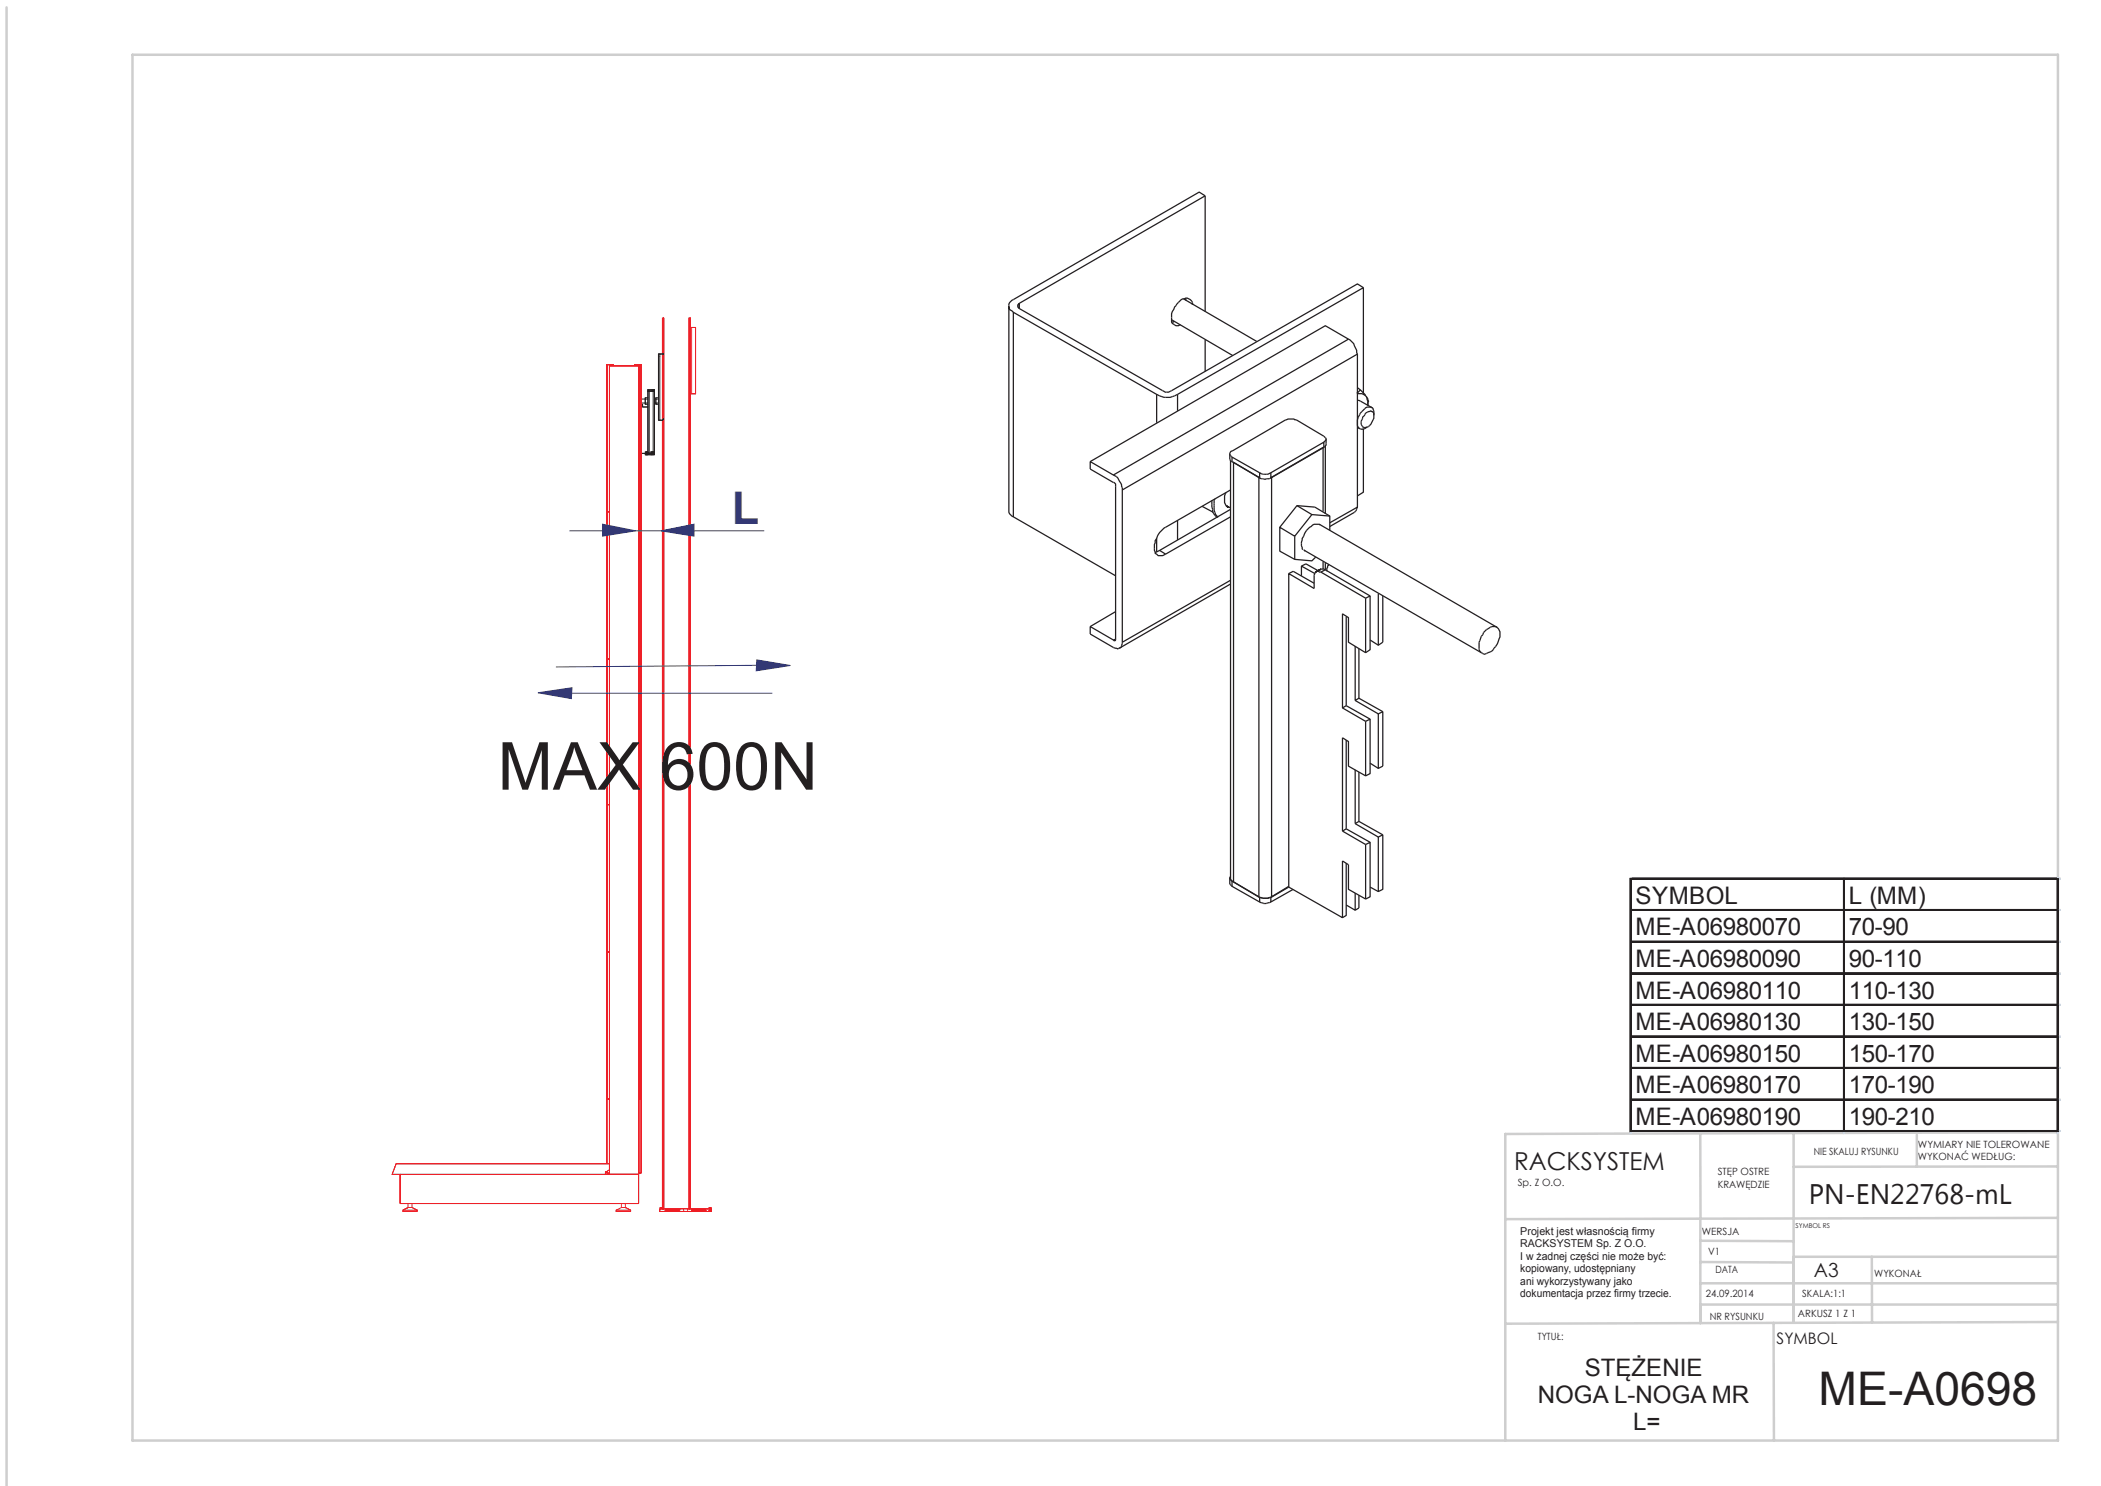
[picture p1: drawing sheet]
<svg xmlns="http://www.w3.org/2000/svg" width="420mm" height="297mm" viewBox="0 0 420 297" stroke-linecap="round" stroke-linejoin="round" font-family="sans-serif">
<g fill="none" stroke="#cecece" stroke-width=".5">
<path d="M1.3 1.5v295.6M26.5 10.9h384.9v277h-384.9zM339.9 226.7v16.9M358.6 226.5v37.9l-.1-13.2M383.2 226.8v6.4M411.3 226.3l-110.4 .3v61.3M411.4 233.1l-52.8 .1M339.9 256.5h71.5M339.9 252.2l18.7 .1M339.9 248l18.7 .1M339.9 243.6v20.8M358.6 251.2h52.8"/>
<path d="M374.2 251.2v13.1M411.4 243.4l-110.5 .3M339.9 260.7h71.5M354.5 264.4l.1 23.5M411.4 264.2l-110.5 .4"/>
</g>
<g fill="#ee2028">
<path d="M132.4 63.6h.3z"/>
<path d="M132.7 63.3v.3h-.3z"/>
<path d="M132.4 63.6h.3v178h-.3z" fill-rule="evenodd"/>
</g>
<path d="M132.4 63.6h.3v178h-.3z" fill="none" stroke="#ee2028" stroke-width=".2"/>
<path d="M132.4 241.6h.3z" fill="#ee1d23" stroke="#ee1d23" stroke-width=".2"/>
<path d="M132.4 241.6h.3" fill="none" stroke="#ee1d23" stroke-width=".2"/>
<g fill="#ee2028">
<path d="M137.7 63.6h.3z"/>
<path d="M137.7 63.6l.3-.3v.3z"/>
<path d="M137.7 63.6h.3v178h-.3z" fill-rule="evenodd"/>
</g>
<path d="M137.7 63.6h.3v178h-.3z" fill="none" stroke="#ee2028" stroke-width=".2"/>
<g fill="#ee1d23" stroke="#ee1d23" stroke-width=".2">
<path d="M137.7 241.6h.3z"/>
<path d="M132.4 241.6h.3z"/>
</g>
<path d="M132.4 241.6h.3M137.7 241.6h.3" fill="none" stroke="#ee1d23" stroke-width=".2"/>
<path d="M132.4 63.6h.3v178h-.3z" fill-rule="evenodd" fill="#ee2028"/>
<path d="M132.4 63.6h.3v178h-.3z" fill="none" stroke="#ee2028" stroke-width=".2"/>
<g fill="#ee2028">
<path d="M132.4 63.6h.3z"/>
<path d="M132.7 63.3v.3h-.3z"/>
<path d="M137.7 63.6h.3z"/>
<path d="M137.7 63.6l.3-.3v.3z"/>
<path d="M137.7 63.6h.3v178h-.3z" fill-rule="evenodd"/>
</g>
<g fill="none" stroke="#ee2028" stroke-width=".2">
<path d="M121.3 72.9h.5v.2v-.2v.2v-.2h-.5v29.4v-29.4h.5h-.5v29.4h.5h-.5zM121.8 73.1v161.6h5.9v-161.6h-5.9h5.9v161.6h-5.9zM121.8 72.9h.8zM126.9 72.9h.8zM137.7 63.6h.3v178h-.3zM138.3 78.7h-.3h1.1M138.3 65.5h-.3h1.1M139.1 65.5h-.8v13.2h.8M139.1 65.5v13.2M121.3 102.3h.5h-.5v29.4v-29.4h.5h-.5v29.4h.5h-.5zM127.9 102.3h-.2h.5v-29.4h-.5h.2v29.4v-29.4h-.2v.2v-.2v.2v-.2h.5v29.4M121.3 131.7h.5h-.5v29.1v-29.1h.5h-.5v29.1h.5h-.5z"/>
<path d="M127.9 131.7h-.2h.5v-29.4h-.5h.2v29.4v-29.4h-.2h.5v29.4M121.3 160.8h.5h-.5v29.4v-29.4h.5h-.5v29.4h.5h-.5zM127.9 160.8h-.2h.5v-29.1h-.5h.2v29.1v-29.1h-.2h.5v29.1M121.3 190.2h.5h-.5v29.4v-29.4h.5h-.5v29.4h.5h-.5zM127.7 190.2h.2v29.4v-29.4h-.2h.5v29.4h-.5h.5v-29.4zM127.9 190.2h-.2h.5v-29.4h-.5h.2v29.4v-29.4h-.2h.5v29.4M121.3 219.6v13v-13h.5zM121.3 219.6h.5M127.9 219.6v14.9h-.2h.5v-14.9v14.9h-.5h.2v-14.9h-.2h.5M79.2 232.6l-.8 2.1h1.6h-1.6l.8-2.1h42.6zM80 234.7h47.7v5.8h-47.7v-5.8h47.7v5.8h-47.7zM121 234.2v.5v-.5l.8-.3z"/>
<path d="M121.3 234.2v.3zM121.3 234.5h.5zM121.3 234.2v.3h.5M80.5 241.9h2.9v.2h-2.9zM80.5 242.1h2.9M81.6 240.5v.8l-1.1 .6a2.26 2.26 0 0 1 2.9 0l-1-.6v-.8M123.2 241.9l1-.6zM123.2 241.9h2.9v.2h-2.9zM123.2 242.1h2.9M124.2 240.5v.8a2.6 2.6 0 0 1 1.9 .6l-1.1-.6v-.8"/>
</g>
<g fill="#ee1d23" stroke="#ee1d23" stroke-width=".2">
<path d="M137.7 241.6h.3z"/>
<path d="M133 241.6h2.9v.5h-2.9z" fill-rule="evenodd"/>
<path d="M138.3 241.6h2.9v.5h-2.9z" fill-rule="evenodd"/>
</g>
<g fill="none" stroke="#ee1d23" stroke-width=".2">
<path d="M131.9 241.6h1.1M131.9 241.3h.5M132.4 241.6h-.5v.5h.5M132.4 242.1h9.8M132.4 241.6h.6M132.4 242.1h.6M133 241.6h8.4M135.9 241.6h.8v.5h-.8M136.7 241.6h.8v.5h-.8M137.5 241.6h.8M137.7 241.6h.3M141.2 241.6h1"/>
<path d="M141.4 242.1h.8M141.7 241.6h.5M141.7 241.9h.5M141.7 241.3h.5M142.2 241.6v.5"/>
</g>
<g fill="none" stroke="#231f20" stroke-width=".2">
<path d="M129 79.5v1.3M129.5 77.9v.3zM129.5 79.5h-.5v.3h-.8M129.5 79.8h-.5v.7h-.8M129.5 77.9h1.1v.3h-1.1M129.5 78.2h1.3M129.5 77.9h1.3M129.5 77.9v.3M129.8 78.2h1M130.3 77.9h.5M130.6 77.9h.2v.3h-.2v12.4h-.8M130.8 78.2v12.4z"/>
<path d="M130.8 78.2h-1.3v12.4v-12.4h.3v12.4h-.3h1.3h-2.6M130.8 77.9v.3M131.1 79.5v1.3M131.6 79.5h-.5v.3h-.3M131.6 79.8h-.5v.7h-.3M131.6 70.7h1.1h-.8v13.3h.5l.3-.3-.3 .3h-.8zM131.9 70.7h-.3v13.3h.3M128.2 80.8h.3v.5h1M129 90.9h1.8h-.8M129 90.4h.5M129.5 90.6v.3zM129.5 90.6h1.1v.3h-1.1z"/>
<path d="M129.5 80.5h-.5v.3h.5M130 90.4h.8M130.8 90.6v.3zM131.6 80.5h-.5v.3h.5"/>
</g>
<path d="M113.8 106.1h6.7M127.1 106.1h5M138.7 106.1h14.1" fill="none" stroke="#2c3695" stroke-width=".2"/>
<path d="M120.5 104.8l6.6 1.3-6.6 1.1z" fill="#2c3695"/>
<path d="M120.5 104.8l6.6 1.3-6.6 1.1z" fill="none" stroke="#2c3695" stroke-width=".2"/>
<path d="M132.1 106.1l6.6-1.3v2.4z" fill="#2c3695"/>
<path d="M132.1 106.1l6.6-1.3v2.4z" fill="none" stroke="#2c3695" stroke-width=".2"/>
<path d="M107.5 138.5l6.8-1-.1 2.1z" fill="#2c3695"/>
<path d="M107.5 138.5l6.8-1-.1 2.1zM113.7 138.6h40.7" fill="none" stroke="#2c3695" stroke-width=".2"/>
<path d="M151.3 131.9l6.7 1.1-6.8 1.1z" fill="#2c3695"/>
<path d="M151.3 131.9l6.7 1.1-6.8 1.1zM151.9 133l-40.8 .3" fill="none" stroke="#2c3695" stroke-width=".2"/>
<g fill="none" stroke="#231f20" stroke-width=".25">
<path d="M240.9 39.1l-1.2-.7-37.4 21.6a1.2 1.2 0 0 0-.6 1.2M240.9 39.1l-37.1 21.5M240.9 39.1v23.2M236.6 59.7l14.6 8.5M237 59.6v.4h.2M272.5 57.5l-1.1-.8-37.2 21.4-.7 .3a.98 .98 0 0 1-1.1-.3l-28.6-16.4M202.6 62.4l-.3-.3a.8 .8 0 0 1-.6-.9v41.2l.1 .3 .8 .6M203.5 60.9l.3-.3v1.1l-.3-.3zM203.5 61.1v.1M231.2 78.8a3.9 3.9 0 0 0 4.2 0M234.2 63.9l12.2 7.2M234.7 64.2v.2h-.5"/>
<path d="M235.4 78.8v3.3M238.2 60.8h.3M238.4 60.8a1.17 1.17 0 0 0-1.7-1.1 2.64 2.64 0 0 0-1.6 1.4l-.3 .3a3.9 3.9 0 0 0-.4 3.3l.4 .3a1.2 1.2 0 0 0 1.2 0M240.9 67.9v6.3M269.6 67.8l.3 .1a4.5 4.5 0 0 1 1.3 2.6l.2 .3M271.2 78.5h.3M271.4 78.5l.6-.6 1 1.2M271.4 78.7a1.55 1.55 0 0 1 1.9 1.2l.1 .3v.9l.2-.9-.5-.9M271.4 70.8v30.6M271.4 70.8l-47 27.1M271.4 77.5l.6 .4M272.5 78.7v-21.2l-37.1 21.3"/>
<path d="M217.9 92.3l47-27.2 4.7 2.7-47 27.1M231.2 84.5v-5.7l-28.6-16.4v40.9l20.4 11.8M242.9 99.7a4.1 4.1 0 0 0 .1 3.1l.5 .6M245.1 98.5a2.61 2.61 0 0 0 .1 2.7l.5 .2M245.8 90.8v1l.3 .5h.2M246 92.1v83.6zM246 97.9l-13.3 7.6a5.2 5.2 0 0 0-1.9 4.1v.4a1.28 1.28 0 0 0 1.9 .9l.3-.1M246.3 91.4l-.5-.5v-.3l.3-.4 11.4-6.5h1.2l.4 .2 5.8 3.6a1.68 1.68 0 0 1 .2 1.5l-.6 .4v12.9M246.3 92.3l5.5 3.2-.1-.1v83.8l.1 .2M246.3 91.4v.9M246.3 91.4l5.5 3.1M246.4 92.4h.2v83.9"/>
<path d="M246.6 92.4l5.1 3M254 94.5l10.6-6.1v1l-10.6 6.1zM254 94.5a1.86 1.86 0 0 1-2.2 0v1l.3 .2 .8 .1 1.1-.3M254 95.4h.3M264.5 89.4l-10.3 6v83.8l3.4-2.1M264.9 89.1v13.6M265.1 87.8l-.5 .6M271.4 80h.3l2.6 1.5M271.4 85.1l.4 .6M271.4 85.4l.4 .3M271.8 85.7l.4 .1 .3-.1M272.5 85.7v12.7l-1.1 .7"/>
<path d="M273.3 85.4a3.1 3.1 0 0 0 1.3-2.8l-.6-.5-.3 .2a1.27 1.27 0 0 0-1 .9l-.3 .1v.3a1.16 1.16 0 0 0 .4 1.9l.5-.1-.5 .3h-.3M274.6 83v-.9a1.12 1.12 0 0 0-1-.8 1.12 1.12 0 0 0-1.1 .7 3.2 3.2 0 0 0-1.1 1.9M231.2 107.6v2.7M231.8 110l1.2 .8M235.4 104v3.9M240.3 101.2l2.3 1.2M242.3 100v1.4l.1 .4a1.96 1.96 0 0 0 .9 1.6M245.1 101.1l.9 .4M245.2 101.2l.3 .2M245.2 101.1l.2 .1M246 101.8l-15.1 8.7M246 116.7l-22.5 13-.9-.3-4.7-2.7v-1.5l4.8 2.9 .3-.2v-.1"/>
<path d="M246 103.3l-13 7.5M246 116l-21.6 12.4M255.8 105.4l3.5-4.3 3.5 .3 3 1.7v2.9M257.6 114.6l.9-.4 4.2 2.4M258.8 107.2v4.6M259.3 101.1l3 1.7-3.5 4.4-3-1.8v4.8l3 1.6 3.5 .3 .7-.7M260.2 113.1l.9-.4 2.3 1.3M260.6 109.9l.3 .3M260.8 110l35.3 20.4M262.3 102.8l3.5 .3M262.8 114.6l-2.6-1.5v2M263 114.3l1-.6h.6l9.3 5.4"/>
<path d="M263.7 104.8l35.6 20.6M263.9 104.9a1.82 1.82 0 0 0-2.1 .5 5.2 5.2 0 0 0-1.6 3.3l.1 1 .2 .2M264 114.3h-.3a.57 .57 0 0 0-.9 .2l-.1 .4v2.7l-5.1-3v62.7M264 113.7l-1 .6 1-.6-.9 .5M264 114.3l9 5.3M264.5 112.2v1.5M264.9 112.5v1.4l-.9 .4M265.5 112.8h.2h-.2h.2h-.2l-.3 .8v.6M265.8 104.5l5.6-3.1-.3 .7-.3 .3-5 2.8M273 119.6v10.8l-3.4-2v-5l-1.2-.7v18.8l4.6 2.7M273 119.6l.9-.5v10.8l-.9 .5M275.5 118.7v10.3"/>
<path d="M276.4 119.1v9.3l-.9 .6-1.6-1.1M223 127.8v-30.6a.52 .52 0 0 0-.4-.8l-4.7-2.7v-1.4l4.7 2.6a1.7 1.7 0 0 1 1.2 1.2l.4 .8 .2 .6v31.2l-.2 .6-.4 .3M223 127.8l-.4 .1M223 127.9l-.1 .2M223 122.2l-5.1 3M269.1 123.3v17.7M270.9 129.1v10.9l.8-.5v-9.8M270.9 140l4.6 2.7M271.7 139.5l4.7 2.7M297.2 125.8l.3-.1a1.37 1.37 0 0 1 1.6-.4 1.37 1.37 0 0 1 .8 1.6 4.7 4.7 0 0 1-2 3.4l-.4 .1a.91 .91 0 0 1-1.5-.1 2.43 2.43 0 0 1-.2-2.2l.3-.9 .3-.3 .2-.5zM269.1 141l4.8 2.7M269.1 147.9v17.8"/>
<path d="M269.1 141l-.7 .5M270.9 153.9v10.7M271.7 154.3v9.9M273 144.2v10.9l-3.4-2v-4.9l-1.2-.7v18.6M273 144.2l.9-.5v10.9l-.9 .5M273.9 152.5l1.6 1.1 .9-.5v-10.9l-.9 .5v10.9M245.8 175.5l.5 .6M246 175.7l.3 .4 5.4 3.1M246 175.2l-.2 .2v1.3l.5 .4M246.3 176.1v1l5.5 3.2M246.3 176.1l5.5 3.3M251.8 179.4h.3"/>
<path d="M252.1 179.4h-.3v.9l.3 .1 1.1 .2 .8-.3M252.1 179.4l.3 .1M253.7 179.4l-.2 .1h-1.1M253.7 179.4h.3M254.2 179.2l-.3 .2M257.6 177.3l-3.6 2.1v.9l4.5-2.6M268.4 166.1l4.6 2.7M269.1 172.5v10.5l-.7 .4M269.1 165.7l-.7 .4M269.1 165.7l4.8 2.6M270.9 178.5v3.4l-1.8-1M270.9 164.6l4.6 2.7"/>
<path d="M271.7 164.2l4.7 2.7M271.7 178.9v2.6l-.8 .4M271.7 164.2l-.8 .4M273 168.8v10.9l-3.4-2v-4.9l-1.2-.7v11.3l-10.8-6.1M273 168.8l.9-.5v10.9l-.9 .5M273.9 177.3l1.6 .9M275.5 167.3l.9-.4v10.8l-.9 .5z"/>
</g>
<g fill="#cdd7e0">
<path d="M325.8 175.5h.4z" fill-rule="evenodd"/>
<path d="M368.5 175.5h.4z" fill-rule="evenodd"/>
</g>
<path d="M326.2 175.5h85.4" fill="none" stroke="#231f20" stroke-width=".2"/>
<path d="M326.2 175.6h85.4" fill="none" stroke="#231f20" stroke-width=".37"/>
<path d="M411.2 175.5h.4z" fill-rule="evenodd" fill="#cdd7e0"/>
<path d="M325.8 175.5v50.8M368.5 175.8v50.5M411.2 175.8v50.5M326.2 181.8h85.4M326.2 188.1h85.4M326.2 194.4h85.4M326.2 200.7h85.4M326.2 207h85.4M326.2 213.3h85.4M326.2 219.6h85.4M326.2 225.9h85.4" fill="none" stroke="#231f20" stroke-width=".2"/>
<path d="M326 175.5v50.8M368.7 175.8v50.5M411.4 175.8v50.5M326.2 182h85.4M326.2 188.3h85.4M326.2 194.6h85.4M326.2 200.9h85.4M326.2 207.2h85.4M326.2 213.5h85.4M326.2 219.8h85.4M326.2 226.1h85.4" fill="none" stroke="#231f20" stroke-width=".37"/>
<path d="M325.8 226.3v.4" fill="none" stroke="#cdd7e0" stroke-width=".2"/>
<path d="M325.8 226.3h.4v.4h-.4z" fill-rule="evenodd" fill="#cdd7e0"/>
<path d="M368.5 226.3v.4" fill="none" stroke="#cdd7e0" stroke-width=".2"/>
<path d="M368.5 226.3h.4v.4h-.4z" fill-rule="evenodd" fill="#cdd7e0"/>
<path d="M411.2 226.3v.4" fill="none" stroke="#cdd7e0" stroke-width=".2"/>
<path d="M411.2 226.3h.4v.4h-.4z" fill-rule="evenodd" fill="#cdd7e0"/>
<path d="M411.6 175.5h.3" fill="none" stroke="#cdd7e0" stroke-width=".2"/>
<path d="M411.6 175.5h.3v.3h-.3z" fill-rule="evenodd" fill="#cdd7e0"/>
<path d="M411.6 181.8h.3" fill="none" stroke="#cdd7e0" stroke-width=".2"/>
<path d="M411.6 181.8h.3v.3h-.3z" fill-rule="evenodd" fill="#cdd7e0"/>
<path d="M411.6 188.1h.3" fill="none" stroke="#cdd7e0" stroke-width=".2"/>
<path d="M411.6 188.1h.3v.3h-.3z" fill-rule="evenodd" fill="#cdd7e0"/>
<path d="M411.6 194.4h.3" fill="none" stroke="#cdd7e0" stroke-width=".2"/>
<path d="M411.6 194.4h.3v.4h-.3z" fill-rule="evenodd" fill="#cdd7e0"/>
<path d="M411.6 200.7h.3" fill="none" stroke="#cdd7e0" stroke-width=".2"/>
<path d="M411.6 200.7h.3v.4h-.3z" fill-rule="evenodd" fill="#cdd7e0"/>
<path d="M411.6 207h.3" fill="none" stroke="#cdd7e0" stroke-width=".2"/>
<path d="M411.6 207h.3v.4h-.3z" fill-rule="evenodd" fill="#cdd7e0"/>
<path d="M411.6 213.3h.3" fill="none" stroke="#cdd7e0" stroke-width=".2"/>
<path d="M411.6 213.3h.3v.4h-.3z" fill-rule="evenodd" fill="#cdd7e0"/>
<path d="M411.6 219.6h.3" fill="none" stroke="#cdd7e0" stroke-width=".2"/>
<path d="M411.6 219.6h.3v.4h-.3z" fill-rule="evenodd" fill="#cdd7e0"/>
<path d="M411.6 225.9h.3" fill="none" stroke="#cdd7e0" stroke-width=".2"/>
<path d="M411.6 225.9h.3v.4h-.3z" fill-rule="evenodd" fill="#cdd7e0"/>
<text font-size="13.2" fill="#231f20" x="99.5" y="157.8">MAX 600N</text>
<text font-size="9.3" fill="#231f20" x="363.5" y="280.7">ME-A0698</text>
<text font-size="9" fill="#2c3695" x="146.3" y="104.8">L</text>
<text font-size="5.6" fill="#231f20" x="361.6" y="240.6">PN-EN22768-mL</text>
<text font-size="4.9" fill="#231f20" x="302.7" y="233.8">RACKSYSTEM</text>
<g font-size="4.8" fill="#231f20">
<text x="326.9" y="180.7">SYMBOL</text>
<text x="369.6" y="180.7">L (MM)</text>
<text x="326.9" y="187">ME-A06980070</text>
<text x="369.6" y="187">70-90</text>
<text x="326.9" y="193.3">ME-A06980090</text>
<text x="369.6" y="193.3">90-110</text>
<text x="326.9" y="199.6">ME-A06980110</text>
<text x="369.6" y="199.6">110-130</text>
<text x="326.9" y="205.9">ME-A06980130</text>
<text x="369.6" y="205.9">130-150</text>
<text x="326.9" y="212.2">ME-A06980150</text>
<text x="369.6" y="212.2">150-170</text>
<text x="326.9" y="218.5">ME-A06980170</text>
<text x="369.6" y="218.5">170-190</text>
<text x="326.9" y="224.8">ME-A06980190</text>
<text x="369.6" y="224.8">190-210</text>
<text x="316.8" y="275.1">STĘŻENIE</text>
<text x="307.4" y="280.5">NOGA L-NOGA MR</text>
<text x="326.5" y="285.9">L=</text>
</g>
<text font-size="3.9" fill="#231f20" x="362.6" y="255.3">A3</text>
<text font-size="3.2" fill="#231f20" x="355.2" y="268.7">SYMBOL</text>
<g font-size="2.2" fill="#231f20">
<text x="303.9" y="246.8">Projekt jest własnością firmy</text>
<text x="303.9" y="249.3">RACKSYSTEM Sp. Z O.O.</text>
<text x="303.9" y="251.8">I w żadnej części nie może być:</text>
<text x="303.9" y="254.3">kopiowany, udostępniany</text>
<text x="303.9" y="256.8">ani wykorzystywany jako</text>
<text x="303.9" y="259.3">dokumentacja przez firmy trzecie.</text>
</g>
<g font-size="2" fill="#231f20">
<text x="362.6" y="230.8">NIE SKALUJ RYSUNKU</text>
<text x="383.4" y="229.4">WYMIARY NIE TOLEROWANE</text>
<text x="383.4" y="231.9">WYKONAĆ WEDŁUG:</text>
<text x="303.4" y="237">Sp. Z O.O.</text>
<text x="343.4" y="234.9">STĘP OSTRE</text>
<text x="343.4" y="237.4">KRAWĘDZIE</text>
<text x="340.2" y="246.8">WERSJA</text>
<text x="341.5" y="250.8">V1</text>
<text x="342.9" y="254.3">DATA</text>
<text x="374.7" y="255.2">WYKONAŁ</text>
<text x="341" y="259.2">24.09.2014</text>
<text x="341.8" y="263.7">NR RYSUNKU</text>
<text x="359.4" y="263.3">ARKUSZ 1 Z 1</text>
<text x="360.3" y="259.2">SKALA:1:1</text>
<text x="307.4" y="267.9">TYTUŁ:</text>
</g>
<text font-size="1.3" fill="#231f20" x="358.9" y="245.5">SYMBOL RS</text>
</svg>
